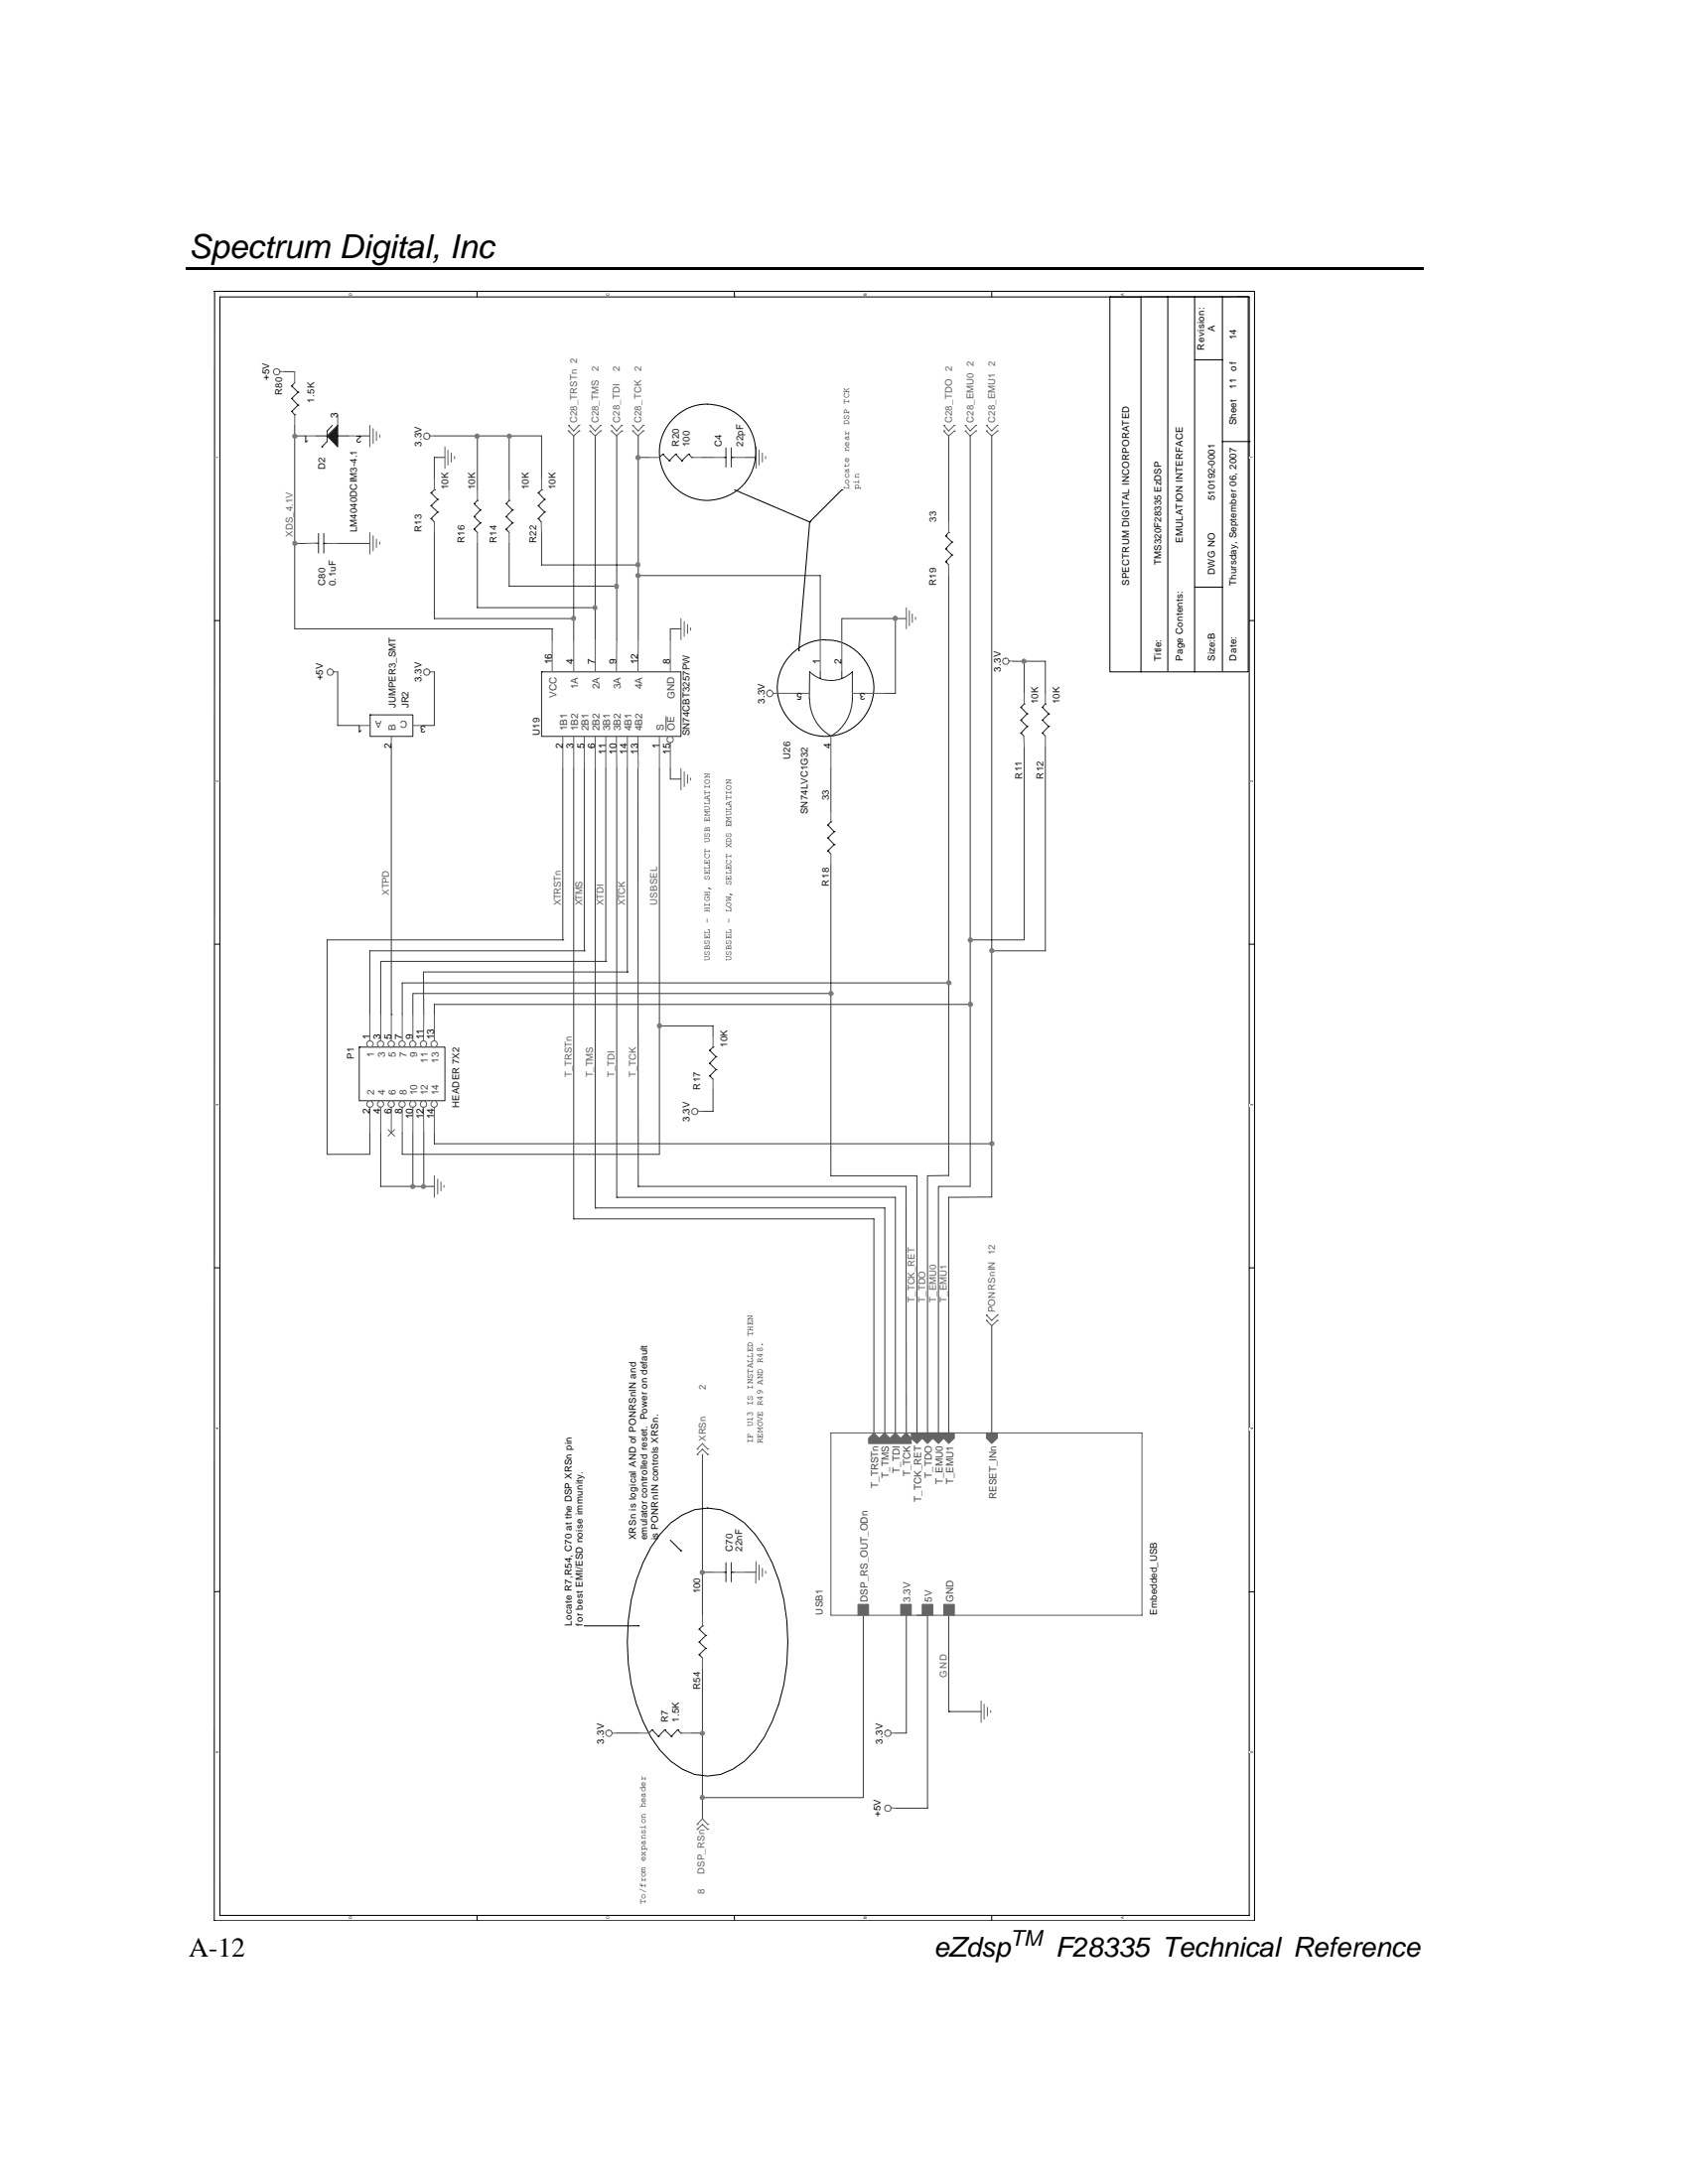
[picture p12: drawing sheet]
<svg xmlns="http://www.w3.org/2000/svg" width="216mm" height="279mm" viewBox="0 0 216 279" stroke-linecap="round" stroke-linejoin="round" font-family="sans-serif">
<path d="M23.8 34.2h.2v.3h-.2z" fill="#000"/>
<path d="M24 34.3h158.1" fill="none" stroke="#000" stroke-width=".34"/>
<path d="M25.2 36.2h135.8v209.5h-135.8z" fill="#fff"/>
<path d="M27.4 37.3h133.1v208.4h-133.1M27.4 37.3v208.4M28.1 38h131.7v207h-131.7z" fill="none" stroke="#000" stroke-width=".13"/>
<g fill="#fff">
<path d="M27.5 224.1h.6v.2h-.6z"/>
<path d="M159.9 224.1h.5v.2h-.5z"/>
</g>
<path d="M28.1 203.6h-.7M159.8 203.6h.7" fill="none" stroke="#000" stroke-width=".13"/>
<g fill="#fff">
<path d="M27.5 182.6h.6v.3h-.6z"/>
<path d="M159.9 182.6h.5v.3h-.5z"/>
</g>
<path d="M27.4 162.2h.7M159.8 162.2h.7" fill="none" stroke="#000" stroke-width=".13"/>
<g fill="#fff">
<path d="M27.5 141.2h.6v.3h-.6z"/>
<path d="M159.9 141.2h.5v.3h-.5z"/>
</g>
<path d="M27.4 120.8h.7M159.8 120.8h.7" fill="none" stroke="#000" stroke-width=".13"/>
<g fill="#fff">
<path d="M27.5 99.8h.6v.3h-.6z"/>
<path d="M159.9 99.8h.5v.3h-.5z"/>
</g>
<path d="M27.4 79.4h.7M159.8 79.4h.7" fill="none" stroke="#000" stroke-width=".13"/>
<g fill="#fff">
<path d="M27.5 58.4h.6v.3h-.6z"/>
<path d="M159.9 58.4h.5v.3h-.5z"/>
<path d="M44.5 245.2h.6v.3h-.6z"/>
<path d="M44.5 37.4h.6v.4h-.6z"/>
<path d="M77.5 245.2h.5v.3h-.5z"/>
<path d="M77.5 37.4h.5v.4h-.5z"/>
</g>
<path d="M61 37.3v.7M61 245v.7" fill="none" stroke="#000" stroke-width=".13"/>
<g fill="#fff">
<path d="M110.4 245.2h.5v.3h-.5z"/>
<path d="M110.4 37.5h.5v.3h-.5z"/>
</g>
<path d="M93.9 37.3l.1 .7M93.9 245l.1 .7" fill="none" stroke="#000" stroke-width=".13"/>
<g fill="#fff">
<path d="M143.3 245.3h.6v.2h-.6z"/>
<path d="M143.3 37.5h.6v.3h-.6z"/>
</g>
<g fill="none" stroke="#000" stroke-width=".13">
<path d="M126.8 37.3v.7M142 38h.1M145.9 38v48M149.4 37.9v47.9M152.8 38v48M156.4 37.9v47.9M159.7 37.9l-17.7 .1v48h17.7v-48M90.5 51.7a6.2 6.2 0 0 0-5.7 8.4 6.2 6.2 0 0 0 9.8 2.3 6.2 6.2 0 0 0-1.4-10.1l-1.2-.4-1.5-.2M152.8 46h3.6M156.4 56.5h3.4M159.8 56.5h.1M94 62.7l9.6 4.1"/>
<path d="M103.6 66.8h.1M103.6 66.8l-1.4 16.4M107.7 62.7h.1M107.7 62.7l-4.1 4.1M152.8 75.1h3.6M102.2 83.2h.1M105.6 81.8a6.2 6.2 0 0 0-5.6 9 6.2 6.2 0 0 0 10.5 .9 6.2 6.2 0 0 0-3.9-9.8h-1M85.7 197l1.4 1.4M85.8 194.8a6.8 6.8 0 0 1 9.4 0 16.3 16.3 0 0 1 4.4 7.4 26.2 26.2 0 0 1-1.8 20 10 10 0 0 1-5.6 4.8 6.8 6.8 0 0 1-6.4-1.7 15.7 15.7 0 0 1-4.4-7.4 27.1 27.1 0 0 1 .8-17.9l1-2 1.2-1.7zM87.1 198.4h.1M74.7 208h6.9M81.6 208h.1"/>
<path d="M126.8 245v.7"/>
</g>
<g fill="none" stroke="#3d3d3d" stroke-width=".13">
<path d="M36.3 47.6h1.4M37.7 54.4v26h32.9v1.4M37.7 55.8h1.4M45.9 55.8h1.4M55.6 55.8h13.7v5.5M56.9 58.5h-1.3v2.8M61.1 55.8v6.9M65.1 55.8v6.9M73.4 55.8v26M76.1 55.8v26M78.9 55.8v26M81.6 55.8v2.7"/>
<path d="M83 58.5h-1.4v13.8M89.8 58.5h1.4M95.3 58.5h1.4M121.3 55.8v11M124.1 55.8v96h-4.1v31.5M126.8 55.8v97.4M37.7 69.5h.1M37.7 69.5h1.4M43.2 69.5h4.1M55.6 68.1v11h17.8M61.1 69.5v8.2h15M65.1 69.5v5.5h13.8"/>
<path d="M69.3 68.1v4.2h12.3M81.6 72.3v9.5M81.6 73.6h23.3v8.2M114.5 79.1h-6.8v2.7M114.5 79.1v9.6h-1.3M114.5 79.1h1.4M121.3 73.6v76.8M43.2 86v6.8h2.7M50.1 95.6v34.2M55.6 86v6.8h-1.4M72 98.3v21.9M73.4 98.3v57.6"/>
<path d="M74.7 98.3v23.3M76.1 98.3v56.2M77.5 98.3v24.7M78.9 98.3v54.9M80.2 98.3v26M81.6 98.3v53.5M84.3 98.3v32.9M85.7 98.3v1.4h1.4M87.1 80.4h-1.4v1.4M106.3 98.3v5.5M129.6 84.6h4.1v4.1M131 95.6v24.6h-6.9"/>
<path d="M131 84.6v4.1M133.7 95.6v26h-6.9M106.3 110.6v16.5h-53.5v2.7M47.3 121.6v8.2M47.3 121.6h27.4M50.1 129.8h.1M54.2 124.3v5.5M54.2 124.3h26M72 120.2h-30.2v27.5h5.5v-2.8M72 120.2h.1M74.7 121.6h.1M77.5 123h.1"/>
<path d="M77.5 123h-28.8v6.8M80.2 124.3h.1M84.3 131.2h.1M91.2 131.2h-6.9v16.5h-32.9v-2.8M91.2 131.2v1.4M91.2 139.4v2.8h-1.4M106.3 127.1v23.3h11v32.9M121.3 125.7h-69.9v4.1M124.1 128.5h-68.5v1.3M48.7 144.9v6.9h4.1v-6.9M54.2 144.9v6.9h-1.4M54.2 151.8h1.4"/>
<path d="M55.6 144.9v1.4h71.2M73.4 155.9h.1M73.4 155.9h38.4v27.4M76.1 154.5h.1M76.1 154.5h37.1v28.8M78.9 153.2h.1M78.9 153.2h35.6v30.1M81.6 151.8h.1M81.6 151.8h34.3M115.9 151.8v31.5M121.3 150.4h-2.7v32.9M121.3 153.1v30.2"/>
<path d="M126.8 153.1l-5.5 .1M126.8 169.6v13.7M89.8 186.1v20.5M117.3 183.3h.1M118.6 183.3h.1M120 183.3h.1M121.3 183.3h.1M89.8 213.5v19.2M89.8 201.1h1.4M95.3 201.1h1.4M110.4 206.6v23.4h-20.6M115.9 206.6v15.1h-1.4"/>
<path d="M117.3 206.6h1.3v24.7h-4.1M121.3 219h.1M121.3 206.6v12.4M121.3 219h4.2M78.9 221.7h2.7M88.5 221.7h1.3"/>
</g>
<g fill="none" stroke="#616161" stroke-width=".13">
<path d="M35.8 47.5l.5 .1M47.3 54.4v2.8M47.7 54.8v1.9M48.1 55.2v1.2M48.6 55.6v.3M54.3 55.5a.45 .45 0 0 1 .7 .2v.2a.42 .42 0 0 1-.4 .3 .42 .42 0 0 1-.4-.2zM55 55.8h.6M56.9 57.2v2.7M57.3 57.6v1.9M57.7 58v1.1M58.1 58.4v.3M72.7 55.1h.1"/>
<path d="M72.7 54.4h.1M72.7 55.1l.7 .7 .7-.7M72.7 54.4l.7 .7 .7-.7M74.1 55.1h.1M74.1 54.4h.1M75.5 55.1h.1M75.5 54.4h.1M75.5 55.1l.6 .7 .7-.7M75.5 54.4l.6 .7 .7-.7M76.8 55.1h.1M76.8 54.4h.1M78.2 55.1h.1"/>
<path d="M78.2 54.4h.1M78.2 55.1l.7 .7M78.2 54.4l.7 .7 .6-.7M79.5 55.1h.1M79.5 54.4h.1M79.5 55.1l-.7 .7M80.9 55.1h.1M80.9 54.4h.1M80.9 55.1l.7 .7M80.9 54.4l.7 .7 .7-.7M82.3 55.1h.1M82.3 54.4h.1"/>
<path d="M82.3 55.1l-.7 .7M96.7 57.2v2.7M97.1 57.6v1.9M97.5 58v1.1M97.9 58.4v.3M120.7 55.1h.1M120.7 54.4h.1M120.7 55.1l.6 .7 .8-.7M120.7 54.4l.6 .7 .8-.7M122.1 55.1h.1M122.1 54.4h.1M123.5 55.1h.1"/>
<path d="M123.5 54.4h.1M123.5 55.1l.6 .7 .7-.7M123.5 54.4l.6 .7 .7-.7M124.8 55.1h.1M124.8 54.4h.1M126.2 55.1h.1M126.2 54.4h.1M126.2 55.1l.6 .7 .8-.7M126.2 54.4l.6 .7 .8-.7M127.6 55.1h.1M127.6 54.4h.1M47.3 68.1v2.8"/>
<path d="M47.7 68.6v1.9M48.1 69v1M48.6 69.4v.2M87.1 79.1v2.7M87.5 79.5v1.9M87.9 79.9v1.1M115.9 77.7v2.7M116.3 78.1v2M116.7 78.5v1.1M117.1 79v.3M42.6 86h.6M45.9 92.8h1.4"/>
<path d="M50.1 94.2v1.4M52.8 92.8h1.4M55 86h.6M72 94.2v4.1M73.4 81.8v4.2M76.1 81.8v4.2M77.5 94.2v4.1M78.9 81.8l-.1 4.2M80.2 94.2v4.1M81.6 94.2v4.1M81.6 81.8v4.2M84.3 94.2v4.1"/>
<path d="M87.1 98.3v2.8M87.5 98.7v1.9M87.9 99.1v1.1M88.3 80.3v.3M88.3 99.5v.3M98.9 88.7h.5M129 84.6h.6M55.6 150.4v2.8M56 150.8v2M56.4 151.2v1.1M56.8 151.7v.2M88.6 141.9a.4 .4 0 0 1 .7 .2 .4 .4 0 0 1-.6 .5l-.2-.2z"/>
<path d="M89.3 142.2h.5M126.2 168.9h.1M126.2 168.2h.1M126.2 168.9l.6 .7 .8-.7M126.2 168.2l.6 .7 .8-.7M127.6 168.9h.1M127.6 168.2h.1M89.2 185.4h.1M89.2 186.1h.1M89.2 185.4l.6-.7 .7 .7M89.2 186.1l.6-.7 .7 .7M90.5 185.4h.1"/>
<path d="M90.5 186.1h.1M96.7 199.8v2.7M97.1 200.2v1.9M97.5 200.6v1.1M97.9 201v.3M125.5 217.6v2.8M125.9 218v1.9M126.3 218.4v1.1M126.7 218.8v.3M78.3 221.7h.6M89.2 233.4h.1M89.2 234h.1"/>
<path d="M89.2 233.4l.6-.7 .7 .7M89.2 234l.6-.6 .7 .6M90.5 233.4h.1M90.5 234h.1M113.3 231a.42 .42 0 0 1 .6 .2v.3a.45 .45 0 0 1-.7 0zM114 231.3h.5M114 221.7h.5"/>
<circle cx="35.4" cy="47.6" r=".4"/>
<circle cx="42.2" cy="86" r=".41"/>
<circle cx="54.6" cy="86" r=".41"/>
<circle cx="98.5" cy="88.7" r=".42"/>
<circle cx="128.6" cy="84.6" r=".4"/>
<circle cx="77.9" cy="221.7" r=".41"/>
<circle cx="113.5" cy="221.7" r=".42"/>
</g>
<path d="M47.3 91.5h.1M47.3 91.5h5.5v2.7h-5.5zM69.3 86h17.8v8.2h-17.8zM69.3 86h.1" fill="none" stroke="#262626" stroke-width=".13"/>
<circle cx="85.7" cy="94.6" r=".4" fill="#fff"/>
<g fill="none" stroke="#616161" stroke-width=".13">
<path d="M70.6 81.8v4.2M73.4 94.2v4.1M74.7 94.2v4.1M76.1 94.2v4.1M78.8 94.2l.1 4.1M85.7 81.8v4.2M85.7 95v3.3M131 94.2v1.4M131 88.7v1.4M89.8 206.6v1.4M89.8 212.1v1.4"/>
<circle cx="85.7" cy="94.6" r=".4"/>
</g>
<path d="M85.2 91.7v1.8" fill="none" stroke="#454545" stroke-width=".13"/>
<g fill="none" stroke="#262626" stroke-width=".13">
<path d="M130.6 93.8h.1M130.6 92.1h.1M130.6 90.5h.1M130.6 93.8l.4 .4M130.6 92.1l.8 .8M130.6 90.5l.8 .8M131 90.1h.1M131 90.1l-.4 .4M131.4 92.9h.1M131.4 91.3h.1M131.4 92.9l-.8 .9M131.4 91.3l-.8 .8"/>
<path d="M89.4 211.7h.1M89.4 210.1h.1M89.4 208.4h.1M89.4 211.7l.4 .4M89.4 210.1l.9 .8M89.4 208.4l.9 .8M89.8 208h.1M89.8 208l-.4 .4M90.3 210.9h.1M90.3 209.2h.1M90.3 210.9l-.9 .8M90.3 209.2l-.9 .9"/>
</g>
<path d="M120.7 205.2h1.4v1.4h-1.4z" fill-rule="evenodd" fill="#666"/>
<path d="M121.3 206.6h-.6v-1.4h1.4v1.4h-.8" fill="none" stroke="#666" stroke-width=".13"/>
<path d="M115.2 205.2h1.4v1.4h-1.4z" fill-rule="evenodd" fill="#666"/>
<path d="M115.9 206.6h-.7v-1.4h1.4v1.4h-.7" fill="none" stroke="#666" stroke-width=".13"/>
<path d="M116.6 183.3h1.4v.7l-.7 .7-.7-.7z" fill-rule="evenodd" fill="#666"/>
<path d="M116.6 183.3h1.4v.7l-.7 .7-.7-.7z" fill="none" stroke="#666" stroke-width=".13"/>
<path d="M115.2 184l.7-.7 .7 .7v.7h-1.4z" fill-rule="evenodd" fill="#666"/>
<path d="M115.9 183.3l-.7 .7v.7h1.4v-.7l-.7-.7" fill="none" stroke="#666" stroke-width=".13"/>
<path d="M112.5 184l.7-.7 .6 .7v.7h-1.3z" fill-rule="evenodd" fill="#666"/>
<path d="M113.1 183.3l-.6 .7v.7h1.3v-.7l-.6-.7" fill="none" stroke="#666" stroke-width=".13"/>
<path d="M113.8 184l.7-.7 .7 .7v.7h-1.4z" fill-rule="evenodd" fill="#666"/>
<path d="M113.8 184l.7-.7 .7 .7v.7h-1.4z" fill="none" stroke="#666" stroke-width=".13"/>
<path d="M118 183.3h1.3v.7l-.7 .7-.6-.7z" fill-rule="evenodd" fill="#666"/>
<path d="M118.6 183.3h-.6v.7l.6 .7 .7-.7v-.7h-.7" fill="none" stroke="#666" stroke-width=".13"/>
<path d="M119.3 183.3h1.4v.7l-.7 .7-.7-.7z" fill-rule="evenodd" fill="#666"/>
<path d="M119.3 183.3h1.4v.7l-.7 .7-.7-.7z" fill="none" stroke="#666" stroke-width=".13"/>
<path d="M120.7 183.3h1.4v.7l-.8 .7-.6-.7z" fill-rule="evenodd" fill="#666"/>
<path d="M120.7 183.3h1.4v.7l-.8 .7-.6-.7z" fill="none" stroke="#666" stroke-width=".13"/>
<path d="M111.1 184l.7-.7 .7 .7v.7h-1.4z" fill-rule="evenodd" fill="#666"/>
<path d="M111.1 184l.7-.7 .7 .7v.7h-1.4z" fill="none" stroke="#666" stroke-width=".13"/>
<path d="M109.7 205.2h1.4v1.4h-1.4z" fill-rule="evenodd" fill="#666"/>
<path d="M110.4 206.6h-.7v-1.4h1.4v1.4h-.7" fill="none" stroke="#666" stroke-width=".13"/>
<path d="M126.2 183.3h1.4v.7l-.8 .7-.6-.7z" fill-rule="evenodd" fill="#666"/>
<path d="M126.2 183.3h1.4v.7l-.8 .7-.6-.7z" fill="none" stroke="#666" stroke-width=".13"/>
<path d="M118 205.2h1.3v1.4h-1.3z" fill-rule="evenodd" fill="#666"/>
<path d="M118.6 206.6h-.6v-1.4h1.3v1.4h-.7" fill="none" stroke="#666" stroke-width=".13"/>
<path d="M106.3 206.6v-23.3h39.8v23.3h-39.8" fill="none" stroke="#5f5f5f" stroke-width=".13"/>
<g fill="none" stroke="#262626" stroke-width=".13">
<path d="M37.3 49.4h.1M37.3 51h.1M37.3 52.6h.1M37.3 49.4l.8 .8M37.3 51l.8 .8M37.3 52.6l.4 .5M37.7 53.1h.1M37.7 49l-.4 .4M38.1 50.2h.1M38.1 51.8h.1M38.1 50.2l-.8 .8M38.1 51.8l-.8 .8"/>
<path d="M84.8 58.1h.1M84.8 58.1l-.5 .4M84.8 58.1l.8 .8M85.6 58.9h.1M86.4 58.1h.1M86.4 58.1l-.8 .8M86.4 58.1l.8 .8M87.2 58.9h.1M88.1 58.1h.1M88.1 58.1l-.9 .8M88.1 58.1l.4 .4M88.5 58.5h.1"/>
<path d="M64.7 67.7h.1M64.7 66.1h.1M64.7 64.4h.1M64.7 67.7l.4 .4M64.7 66.1l.8 .8M64.7 64.4l.8 .8M65.1 64h.1M65.1 64l-.4 .4M65.5 66.9h.1M65.5 65.2h.1M65.5 66.9l-.8 .8M65.5 65.2l-.8 .9"/>
<path d="M121 71.9h.1M121 70.2h.1M121 68.6h.1M121 71.9l.3 .3M121 70.2l.8 .8M121 68.6l.8 .8M121.3 68.1h.1M121.3 68.1l-.3 .5M121.8 71h.1M121.8 69.4h.1M121.8 71l-.8 .9M121.8 69.4l-.8 .8"/>
<path d="M105.9 108.9h.1M105.9 107.2h.1M105.9 105.6h.1M105.9 108.9l.4 .3M105.9 107.2l.8 .8M105.9 105.6l.8 .8M106.3 105.1h.1M106.3 105.1l-.4 .5M106.7 108h.1M106.7 106.4h.1M106.7 108l-.8 .9M106.7 106.4l-.8 .8"/>
<path d="M92.9 199.9v2.5M93.5 199.9v2.5M92.6 201.1h.3M93.5 201.1h.1M93.5 201.1h.5M83.4 221.3h.1M83.4 221.3l-.4 .4M83.4 221.3l.8 .8M84.2 222.1h.1M85 221.3h.1M85 221.3l-.8 .8M85 221.3l.9 .8"/>
<path d="M85.9 222.1h.1M86.7 221.3h.1M86.7 221.3l-.8 .8M86.7 221.3l.4 .4M87.1 221.7h.1"/>
</g>
<g fill="none" stroke="#616161" stroke-width=".13">
<path d="M37.7 47.6v1.4M37.7 53.1v1.3M83 58.5h1.3M88.5 58.5h1.3M65.1 62.7v1.3M65.1 68.1v1.4M121.3 66.8v1.3M121.3 72.2v1.4M106.3 103.8v1.3M106.3 109.2v1.4M91.2 201.1h1.4M94 201.1h1.3"/>
<path d="M81.6 221.7h1.4M87.1 221.7h1.4"/>
</g>
<path d="M43.2 54.4v2.8l-1.4-1.4z" fill="#262626"/>
<g fill="none" stroke="#262626" stroke-width=".13">
<path d="M40.4 55.8h1.4M41.2 57.2h.1M42.5 54.4l-.7 .7v1.4l-.6 .7M43.2 54.4v2.8l-1.4-1.4zM43.2 55.8h1.3M92.6 58.5h.3M92.9 57.3v2.4M93.5 58.5h.1M93.5 58.5h.5M93.5 57.3v2.4M60.6 67.7h.1M60.6 66.1h.1"/>
<path d="M60.6 64.4h.1M60.6 67.7l.5 .4M60.6 66.1l.8 .8M60.6 64.4l.8 .8M61.1 64h.1M61.1 64l-.5 .4M61.4 66.9h.1M61.4 65.2h.1M61.4 66.9l-.8 .8M61.4 65.2l-.8 .9M133.3 93.8h.1M133.3 92.1h.1"/>
<path d="M133.3 90.5h.1M133.3 93.8l.4 .4M133.3 92.1l.8 .8M133.3 90.5l.8 .8M133.7 90.1h.1M133.7 90.1l-.4 .4M134.1 92.9h.1M134.1 91.3h.1M134.1 92.9l-.8 .9M134.1 91.3l-.8 .8M45.9 134h11v6.8h-11zM45.9 134h.1"/>
<path d="M90.8 137.6h.1M90.8 136h.1M90.8 134.4h.1M90.8 137.6l.4 .5M90.8 136l.8 .8M90.8 134.4l.8 .8M91.2 134h.1M91.2 134l-.4 .4M91.6 136.8h.1M91.6 135.2h.1M91.6 136.8l-.8 .8M91.6 135.2l-.8 .8"/>
</g>
<path d="M39.1 55.8h1.3M43.2 53.1v1.3M44.5 55.8h1.4M91.2 58.5h1.4M94 58.5h1.3M61.1 62.7v1.3M61.1 68.1v1.4M133.7 88.7v1.4M133.7 94.2v1.4M91.2 132.6v1.4M91.2 138.1v1.3" fill="none" stroke="#616161" stroke-width=".13"/>
<path d="M47 133.3l.2-.1h.3l.2 .2v.3l-.3 .3h-.2l-.3-.3z" fill-rule="evenodd" fill="#fff"/>
<path d="M47 133.3l.2-.1h.3l.2 .2v.3l-.3 .3h-.2l-.3-.3zM47.3 129.8v3.4" fill="none" stroke="#616161" stroke-width=".13"/>
<circle cx="47.3" cy="141.2" r=".42" fill="#fff"/>
<g fill="none" stroke="#616161" stroke-width=".13">
<path d="M47.3 141.6v3.3"/>
<circle cx="47.3" cy="141.2" r=".42"/>
</g>
<circle cx="48.7" cy="133.6" r=".41" fill="#fff"/>
<g fill="none" stroke="#616161" stroke-width=".13">
<path d="M48.7 129.8v3.4"/>
<circle cx="48.7" cy="133.6" r=".41"/>
</g>
<circle cx="48.7" cy="141.2" r=".42" fill="#fff"/>
<g fill="none" stroke="#616161" stroke-width=".13">
<path d="M48.7 141.6v3.3"/>
<circle cx="48.7" cy="141.2" r=".42"/>
</g>
<circle cx="50.1" cy="133.6" r=".42" fill="#fff"/>
<g fill="none" stroke="#616161" stroke-width=".13">
<path d="M50.1 129.8v3.4"/>
<circle cx="50.1" cy="133.6" r=".42"/>
</g>
<circle cx="50" cy="141.2" r=".42" fill="#fff"/>
<g fill="none" stroke="#616161" stroke-width=".13">
<path d="M50.1 141.6v3.3"/>
<circle cx="50" cy="141.2" r=".42"/>
</g>
<path d="M49.6 144.5l.9 .8M50.5 144.5l-.9 .8" fill="none" stroke="#606060" stroke-width=".13"/>
<circle cx="51.4" cy="133.6" r=".4" fill="#fff"/>
<g fill="none" stroke="#616161" stroke-width=".13">
<path d="M51.4 129.8v3.4"/>
<circle cx="51.4" cy="133.6" r=".4"/>
</g>
<circle cx="51.4" cy="141.2" r=".42" fill="#fff"/>
<g fill="none" stroke="#616161" stroke-width=".13">
<path d="M51.4 141.6v3.3"/>
<circle cx="51.4" cy="141.2" r=".42"/>
</g>
<path d="M52.6 133.2h.2l.4 .2v.3l-.3 .3h-.3l-.2-.4v-.2z" fill-rule="evenodd" fill="#fff"/>
<path d="M52.6 133.2h.2l.4 .2v.3l-.3 .3h-.3l-.2-.4v-.2zM52.8 129.8v3.4" fill="none" stroke="#616161" stroke-width=".13"/>
<circle cx="52.8" cy="141.2" r=".41" fill="#fff"/>
<g fill="none" stroke="#616161" stroke-width=".13">
<path d="M52.8 141.6v3.3"/>
<circle cx="52.8" cy="141.2" r=".41"/>
</g>
<circle cx="54.2" cy="133.6" r=".41" fill="#fff"/>
<g fill="none" stroke="#616161" stroke-width=".13">
<path d="M54.2 129.8v3.4"/>
<circle cx="54.2" cy="133.6" r=".41"/>
</g>
<circle cx="54.2" cy="141.2" r=".42" fill="#fff"/>
<g fill="none" stroke="#616161" stroke-width=".13">
<path d="M54.2 141.6v3.3"/>
<circle cx="54.2" cy="141.2" r=".42"/>
</g>
<circle cx="55.5" cy="133.6" r=".4" fill="#fff"/>
<path d="M55.6 129.8v3.4a.41 .41 0 0 1 .3 .6 .41 .41 0 0 1-.7 0 .41 .41 0 0 1 .3-.6" fill="none" stroke="#616161" stroke-width=".13"/>
<circle cx="55.5" cy="141.2" r=".41" fill="#fff"/>
<g fill="none" stroke="#616161" stroke-width=".13">
<path d="M40.4 69.5h-1.3M41.8 69.5h1.4M55.6 61.3v1.4M55.6 66.8v1.3M69.2 66.8l.1 1.3M69.3 61.3v1.4M99.4 88.7h4.1M104.9 81.8v4.2M106.3 94.2v4.1M107.7 81.8v4.2M109 88.7h4.2M55.5 140.8a.43 .43 0 0 0-.4 .4 .43 .43 0 0 0 .3 .4l.2 .1a.42 .42 0 0 0 .3-.4 .42 .42 0 0 0-.1-.4l-.2-.1"/>
<path d="M55.6 141.6v3.3"/>
</g>
<g fill="none" stroke="#262626" stroke-width=".13">
<path d="M40.4 69.5h.3M40.7 68.3v2.5M41.4 69.5h.1M41.4 68.3v2.5M41.4 69.5h.4M55.1 66.4h.1M55.1 64.7h.1M55.1 63h.1M55.1 66.4l.5 .4M55.1 64.7l.9 .8M55.1 63l.9 .9M55.6 62.7h.1"/>
<path d="M55.6 62.7l-.5 .3M56 65.5h.1M56 63.9h.1M56 65.5l-.9 .9M56 63.9l-.9 .8M68.8 66.4h.1M68.8 64.7h.1M68.8 63h.1M68.8 66.4l.4 .4M68.8 64.7l.9 .8M68.8 63l.9 .9M69.3 62.7h.1"/>
<path d="M69.3 62.7l-.5 .3M69.7 65.5h.1M69.7 63.9h.1M69.7 65.5l-.9 .9M69.7 63.9l-.9 .8M103.5 89.4l.1-3.4a3.9 3.9 0 0 0 5.4 0v3.4a5.5 5.5 0 0 1-2.7 4.8M103.6 89.4a5.3 5.3 0 0 0 2.7 4.8M104.9 86v.8M107.7 86v.8"/>
</g>
<path d="M81.4 58.3a.27 .27 0 0 1 .4 .1v.3l-.1 .1a.3 .3 0 0 1-.3-.1 .3 .3 0 0 1 0-.4z" fill-rule="evenodd" fill="#7e7e7e"/>
<path d="M81.4 58.3a.27 .27 0 0 1 .4 .1v.3l-.1 .1a.3 .3 0 0 1-.3-.1 .3 .3 0 0 1 0-.4z" fill="none" stroke="#7e7e7e" stroke-width=".13"/>
<circle cx="114.5" cy="79.1" r=".27" fill="#7e7e7e"/>
<path d="M114.5 78.8a.27 .27 0 0 0-.3 .4 .27 .27 0 0 0 .4 .1 .27 .27 0 0 0 .1-.4l-.2-.1" fill="none" stroke="#7e7e7e" stroke-width=".13"/>
<circle cx="89.8" cy="221.7" r=".26" fill="#7e7e7e"/>
<path d="M89.8 221.5a.28 .28 0 0 0-.2 .3 .28 .28 0 0 0 .4 .1 .28 .28 0 0 0 0-.4h-.2" fill="none" stroke="#7e7e7e" stroke-width=".13"/>
<path d="M89.7 200.9a.27 .27 0 0 1 .4 .1 .27 .27 0 0 1-.2 .4h-.2a.24 .24 0 0 1-.2-.3 .24 .24 0 0 1 .2-.2z" fill-rule="evenodd" fill="#7e7e7e"/>
<path d="M89.8 200.9l-.2 .1a.23 .23 0 0 0 .1 .4h.3a.25 .25 0 0 0 .1-.3 .25 .25 0 0 0-.3-.2" fill="none" stroke="#7e7e7e" stroke-width=".13"/>
<circle cx="89.8" cy="229.9" r=".26" fill="#7e7e7e"/>
<path d="M89.8 229.7a.25 .25 0 0 0-.2 .3 .25 .25 0 0 0 .4 .1 .25 .25 0 0 0 0-.3l-.2-.1" fill="none" stroke="#7e7e7e" stroke-width=".13"/>
<circle cx="37.7" cy="69.5" r=".26" fill="#7e7e7e"/>
<circle cx="37.7" cy="69.5" r=".26" fill="none" stroke="#7e7e7e" stroke-width=".13"/>
<circle cx="65.1" cy="55.8" r=".28" fill="#7e7e7e"/>
<path d="M65.1 55.5a.27 .27 0 0 0-.2 .3 .27 .27 0 0 0 .3 .2 .27 .27 0 0 0 .2-.3l-.3-.1" fill="none" stroke="#7e7e7e" stroke-width=".13"/>
<path d="M60.8 55.6l.2-.1 .1 .1 .2 .1v.2l-.2 .2-.3-.1v-.1z" fill-rule="evenodd" fill="#7e7e7e"/>
<path d="M61 55.5l-.2 .2v.2l.1 .2 .4-.2v-.2l-.3-.1" fill="none" stroke="#7e7e7e" stroke-width=".13"/>
<path d="M73.2 78.9a.26 .26 0 0 1 .3 .1 .26 .26 0 0 1 0 .3 .26 .26 0 0 1-.4 0z" fill-rule="evenodd" fill="#7e7e7e"/>
<path d="M73.2 78.9a.26 .26 0 0 1 .3 .1 .26 .26 0 0 1 0 .3 .26 .26 0 0 1-.4 0z" fill="none" stroke="#7e7e7e" stroke-width=".13"/>
<path d="M75.9 77.6l.1-.1 .3 .1v.3l-.1 .1h-.2l-.1-.1z" fill-rule="evenodd" fill="#7e7e7e"/>
<path d="M75.9 77.6l.1-.1 .3 .1v.3l-.1 .1h-.2l-.1-.1z" fill="none" stroke="#7e7e7e" stroke-width=".13"/>
<circle cx="78.9" cy="75" r=".27" fill="#7e7e7e"/>
<circle cx="78.9" cy="75" r=".27" fill="none" stroke="#7e7e7e" stroke-width=".13"/>
<circle cx="81.6" cy="72.3" r=".27" fill="#7e7e7e"/>
<circle cx="81.6" cy="72.3" r=".27" fill="none" stroke="#7e7e7e" stroke-width=".13"/>
<path d="M84.1 131a.27 .27 0 0 1 .5 .1v.3a.29 .29 0 0 1-.4 .1 .29 .29 0 0 1-.1-.5z" fill-rule="evenodd" fill="#7e7e7e"/>
<path d="M84.1 131a.27 .27 0 0 1 .5 .1v.3a.29 .29 0 0 1-.4 .1 .29 .29 0 0 1-.1-.5z" fill="none" stroke="#7e7e7e" stroke-width=".13"/>
<path d="M106.1 126.9a.29 .29 0 0 1 .3 0 .29 .29 0 0 1 .1 .3l-.1 .2h-.3l-.1-.3z" fill-rule="evenodd" fill="#7e7e7e"/>
<path d="M106.1 126.9a.29 .29 0 0 1 .3 0 .29 .29 0 0 1 .1 .3l-.1 .2h-.3l-.1-.3z" fill="none" stroke="#7e7e7e" stroke-width=".13"/>
<circle cx="121.3" cy="125.7" r=".26" fill="#7e7e7e"/>
<circle cx="121.3" cy="125.7" r=".26" fill="none" stroke="#7e7e7e" stroke-width=".13"/>
<circle cx="124.1" cy="128.4" r=".25" fill="#7e7e7e"/>
<circle cx="124.1" cy="128.4" r=".25" fill="none" stroke="#7e7e7e" stroke-width=".13"/>
<circle cx="126.9" cy="121.6" r=".28" fill="#7e7e7e"/>
<circle cx="126.9" cy="121.6" r=".28" fill="none" stroke="#7e7e7e" stroke-width=".13"/>
<circle cx="126.9" cy="146.3" r=".27" fill="#7e7e7e"/>
<path d="M126.8 146l-.1 .1a.27 .27 0 0 0 .1 .5 .27 .27 0 0 0 .3-.3v-.2h-.3" fill="none" stroke="#7e7e7e" stroke-width=".13"/>
<path d="M54.1 151.5h.1l.2 .2v.2l-.1 .1h-.3l-.1-.1v-.2z" fill-rule="evenodd" fill="#7e7e7e"/>
<path d="M54.1 151.5h.1l.2 .2v.2l-.1 .1h-.3l-.1-.1v-.2z" fill="none" stroke="#7e7e7e" stroke-width=".13"/>
<path d="M52.6 151.6a.27 .27 0 0 1 .3-.1 .27 .27 0 0 1 .2 .2l-.1 .3h-.4a.22 .22 0 0 1 0-.4z" fill-rule="evenodd" fill="#7e7e7e"/>
<path d="M52.6 151.6a.27 .27 0 0 1 .3-.1 .27 .27 0 0 1 .2 .2l-.1 .3h-.4a.22 .22 0 0 1 0-.4z" fill="none" stroke="#7e7e7e" stroke-width=".13"/>
<path d="M124 120a.26 .26 0 0 1 .3 .1 .26 .26 0 0 1 0 .4h-.1a.28 .28 0 0 1-.3-.1 .28 .28 0 0 1 .1-.4z" fill-rule="evenodd" fill="#7e7e7e"/>
<path d="M124.1 119.9a.28 .28 0 0 0-.3 .3 .28 .28 0 0 0 .3 .3 .28 .28 0 0 0 .3-.3l-.1-.2h-.2" fill="none" stroke="#7e7e7e" stroke-width=".13"/>
<path d="M130.7 84.4l.4-.1 .1 .2v.2l-.1 .1-.3 .1-.1-.3z" fill-rule="evenodd" fill="#7e7e7e"/>
<path d="M130.7 84.4l.4-.1 .1 .2v.2l-.1 .1-.3 .1-.1-.3z" fill="none" stroke="#7e7e7e" stroke-width=".13"/>
<circle cx="81.6" cy="73.6" r=".29" fill="#7e7e7e"/>
<path d="M81.6 73.3l-.2 .2a.28 .28 0 0 0 0 .3 .28 .28 0 0 0 .3 .1 .26 .26 0 0 0 .1-.3 .26 .26 0 0 0-.2-.2" fill="none" stroke="#7e7e7e" stroke-width=".13"/>
<path d="M37.5 55.6l.2-.1 .3 .2a.29 .29 0 0 1-.1 .3 .29 .29 0 0 1-.3 0l-.2-.1z" fill-rule="evenodd" fill="#7e7e7e"/>
<path d="M37.7 55.5a.28 .28 0 0 0-.3 .3 .28 .28 0 0 0 .4 .3 .28 .28 0 0 0 .2-.4l-.3-.1" fill="none" stroke="#7e7e7e" stroke-width=".13"/>
<text font-size="4.2" x="24.1" y="33">Spectrum Digital, Inc</text>
<g font-size="3.5">
<text x="24.1" y="250.4">A-12</text>
<text x="119.4" y="250.4">eZdsp</text>
<text x="135" y="250.4">F28335 Technical Reference</text>
</g>
<text font-size="2.8" x="129.2" y="249">TM</text>
<g font-size="1.3">
<text x="43.2" y="53.4" transform="rotate(-90 43.2 53.4)">3</text>
<text x="39.5" y="55.8" transform="rotate(-180 39.5 55.8)">1</text>
<text x="46.2" y="55.8" transform="rotate(-180 46.2 55.8)">2</text>
<text x="70.6" y="85" transform="rotate(-90 70.6 85)">16</text>
<text x="73.3" y="85" transform="rotate(-90 73.3 85)">4</text>
<text x="76.1" y="85" transform="rotate(-90 76.1 85)">7</text>
<text x="78.8" y="85" transform="rotate(-90 78.8 85)">9</text>
<text x="81.6" y="85" transform="rotate(-90 81.6 85)">12</text>
<text x="85.7" y="85" transform="rotate(-90 85.7 85)">8</text>
<text x="102.6" y="88.7" transform="rotate(-180 102.6 88.7)">5</text>
<text x="104.9" y="85" transform="rotate(-90 104.9 85)">1</text>
<text x="107.6" y="85" transform="rotate(-90 107.6 85)">2</text>
<text x="110.7" y="88.7" transform="rotate(-180 110.7 88.7)">3</text>
<text x="46.4" y="92.8" transform="rotate(-180 46.4 92.8)">1</text>
<text x="50.1" y="95.8" transform="rotate(-90 50.1 95.8)">2</text>
<text x="54.5" y="92.8" transform="rotate(-180 54.5 92.8)">3</text>
<text x="72" y="95.8" transform="rotate(-90 72 95.8)">2</text>
<text x="73.3" y="95.8" transform="rotate(-90 73.3 95.8)">3</text>
<text x="74.7" y="95.8" transform="rotate(-90 74.7 95.8)">5</text>
<text x="76.1" y="95.8" transform="rotate(-90 76.1 95.8)">6</text>
<text x="84.3" y="95.8" transform="rotate(-90 84.3 95.8)">1</text>
<text x="106.3" y="95.8" transform="rotate(-90 106.3 95.8)">4</text>
<text x="77.5" y="96.5" transform="rotate(-90 77.5 96.5)">11</text>
<text x="78.8" y="96.5" transform="rotate(-90 78.8 96.5)">10</text>
<text x="80.2" y="96.5" transform="rotate(-90 80.2 96.5)">14</text>
<text x="81.6" y="96.5" transform="rotate(-90 81.6 96.5)">13</text>
<text x="85.7" y="96.5" transform="rotate(-90 85.7 96.5)">15</text>
<text x="47.3" y="133" transform="rotate(-90 47.3 133)">1</text>
<text x="48.7" y="133" transform="rotate(-90 48.7 133)">3</text>
<text x="50.1" y="133" transform="rotate(-90 50.1 133)">5</text>
<text x="51.4" y="133" transform="rotate(-90 51.4 133)">7</text>
<text x="52.8" y="133" transform="rotate(-90 52.8 133)">9</text>
<text x="54.2" y="133" transform="rotate(-90 54.2 133)">11</text>
<text x="55.5" y="133" transform="rotate(-90 55.5 133)">13</text>
<text x="47.3" y="142.5" transform="rotate(-90 47.3 142.5)">2</text>
<text x="48.7" y="142.5" transform="rotate(-90 48.7 142.5)">4</text>
<text x="50.1" y="142.5" transform="rotate(-90 50.1 142.5)">6</text>
<text x="51.4" y="142.5" transform="rotate(-90 51.4 142.5)">8</text>
<text x="52.8" y="143.1" transform="rotate(-90 52.8 143.1)">10</text>
<text x="54.2" y="143.1" transform="rotate(-90 54.2 143.1)">12</text>
<text x="55.5" y="143.1" transform="rotate(-90 55.5 143.1)">14</text>
</g>
<g font-size="1.3" fill="#454545">
<text x="71.2" y="89.3" transform="rotate(-90 71.2 89.3)">VCC</text>
<text x="73.9" y="88.2" transform="rotate(-90 73.9 88.2)">1A</text>
<text x="76.7" y="88.2" transform="rotate(-90 76.7 88.2)">2A</text>
<text x="79.4" y="88.2" transform="rotate(-90 79.4 88.2)">3A</text>
<text x="82.1" y="88.2" transform="rotate(-90 82.1 88.2)">4A</text>
<text x="86.3" y="89.4" transform="rotate(-90 86.3 89.4)">GND</text>
<text x="48.8" y="92.3" transform="rotate(-180 48.8 92.3)">A</text>
<text x="50.6" y="93.5" transform="rotate(-90 50.6 93.5)">B</text>
<text x="52.1" y="92.3" transform="rotate(-180 52.1 92.3)">C</text>
<text x="72.5" y="93.5" transform="rotate(-90 72.5 93.5)">1B1</text>
<text x="73.9" y="93.5" transform="rotate(-90 73.9 93.5)">1B2</text>
<text x="75.3" y="93.5" transform="rotate(-90 75.3 93.5)">2B1</text>
<text x="76.7" y="93.5" transform="rotate(-90 76.7 93.5)">2B2</text>
<text x="78" y="93.5" transform="rotate(-90 78 93.5)">3B1</text>
<text x="79.4" y="93.5" transform="rotate(-90 79.4 93.5)">3B2</text>
<text x="80.8" y="93.5" transform="rotate(-90 80.8 93.5)">4B1</text>
<text x="82.1" y="93.5" transform="rotate(-90 82.1 93.5)">4B2</text>
<text x="84.9" y="93.5" transform="rotate(-90 84.9 93.5)">S</text>
<text x="86.3" y="93.5" transform="rotate(-90 86.3 93.5)">OE</text>
<text x="47.9" y="135.3" transform="rotate(-90 47.9 135.3)">1</text>
<text x="49.2" y="135.3" transform="rotate(-90 49.2 135.3)">3</text>
<text x="50.6" y="135.3" transform="rotate(-90 50.6 135.3)">5</text>
<text x="52" y="135.3" transform="rotate(-90 52 135.3)">7</text>
<text x="53.4" y="135.3" transform="rotate(-90 53.4 135.3)">9</text>
<text x="54.7" y="136" transform="rotate(-90 54.7 136)">11</text>
<text x="56.1" y="136" transform="rotate(-90 56.1 136)">13</text>
<text x="47.9" y="140.1" transform="rotate(-90 47.9 140.1)">2</text>
<text x="49.2" y="140.1" transform="rotate(-90 49.2 140.1)">4</text>
<text x="50.6" y="140.1" transform="rotate(-90 50.6 140.1)">6</text>
<text x="52" y="140.1" transform="rotate(-90 52 140.1)">8</text>
<text x="53.4" y="140.1" transform="rotate(-90 53.4 140.1)">10</text>
<text x="54.7" y="140.1" transform="rotate(-90 54.7 140.1)">12</text>
<text x="56.1" y="140.1" transform="rotate(-90 56.1 140.1)">14</text>
<text x="112.3" y="190.4" transform="rotate(-90 112.3 190.4)">T_TRSTn</text>
<text x="113.7" y="189.1" transform="rotate(-90 113.7 189.1)">T_TMS</text>
<text x="115.1" y="188.4" transform="rotate(-90 115.1 188.4)">T_TDI</text>
<text x="116.4" y="188.9" transform="rotate(-90 116.4 188.9)">T_TCK</text>
<text x="119.2" y="189.1" transform="rotate(-90 119.2 189.1)">T_TDO</text>
<text x="120.6" y="189.9" transform="rotate(-90 120.6 189.9)">T_EMU0</text>
<text x="121.9" y="189.9" transform="rotate(-90 121.9 189.9)">T_EMU1</text>
<text x="127.4" y="191.8" transform="rotate(-90 127.4 191.8)">RESET_INn</text>
<text x="117.8" y="192.2" transform="rotate(-90 117.8 192.2)">T_TCK_RET</text>
<text x="111" y="205" transform="rotate(-90 111 205)">DSP_RS_OUT_ODn</text>
<text x="116.4" y="205" transform="rotate(-90 116.4 205)">3.3V</text>
<text x="119.2" y="205" transform="rotate(-90 119.2 205)">5V</text>
<text x="121.9" y="205" transform="rotate(-90 121.9 205)">GND</text>
</g>
<g font-size="1.2" fill="#616161">
<text x="76.6" y="47.6" transform="rotate(-90 76.6 47.6)">2</text>
<text x="79.3" y="47.6" transform="rotate(-90 79.3 47.6)">2</text>
<text x="82" y="47.5" transform="rotate(-90 82 47.5)">2</text>
<text x="121.8" y="47.5" transform="rotate(-90 121.8 47.5)">2</text>
<text x="73.8" y="54.2" transform="rotate(-90 73.8 54.2)">C28_TRSTn 2</text>
<text x="76.6" y="54.2" transform="rotate(-90 76.6 54.2)">C28_TMS</text>
<text x="79.3" y="54.2" transform="rotate(-90 79.3 54.2)">C28_TDI</text>
<text x="82" y="54.2" transform="rotate(-90 82 54.2)">C28_TCK</text>
<text x="121.8" y="54.2" transform="rotate(-90 121.8 54.2)">C28_TDO</text>
<text x="124.5" y="54.2" transform="rotate(-90 124.5 54.2)">C28_EMU0 2</text>
<text x="127.3" y="54.2" transform="rotate(-90 127.3 54.2)">C28_EMU1 2</text>
<text x="37.4" y="68.7" transform="rotate(-90 37.4 68.7)">XDS_4.1V</text>
<text x="49.8" y="114.5" transform="rotate(-90 49.8 114.5)">XTPD</text>
<text x="71.7" y="115.9" transform="rotate(-90 71.7 115.9)">XTRSTn</text>
<text x="74.5" y="115.8" transform="rotate(-90 74.5 115.8)">XTMS</text>
<text x="77.2" y="115.8" transform="rotate(-90 77.2 115.8)">XTDI</text>
<text x="79.9" y="115.9" transform="rotate(-90 79.9 115.9)">XTCK</text>
<text x="84" y="115.8" transform="rotate(-90 84 115.8)">USBSEL</text>
<text x="73.1" y="137.8" transform="rotate(-90 73.1 137.8)">T_TRSTn</text>
<text x="75.8" y="137.8" transform="rotate(-90 75.8 137.8)">T_TMS</text>
<text x="78.6" y="137.8" transform="rotate(-90 78.6 137.8)">T_TDI</text>
<text x="81.3" y="137.8" transform="rotate(-90 81.3 137.8)">T_TCK</text>
<text x="117" y="166.6" transform="rotate(-90 117 166.6)">T_TCK_RET</text>
<text x="118.3" y="166.6" transform="rotate(-90 118.3 166.6)">T_TDO</text>
<text x="119.7" y="166.6" transform="rotate(-90 119.7 166.6)">T_EMU0</text>
<text x="121.1" y="166.6" transform="rotate(-90 121.1 166.6)">T_EMU1</text>
<text x="127.3" y="168" transform="rotate(-90 127.3 168)">PONRSnIN 12</text>
<text x="90.3" y="177.8" transform="rotate(-90 90.3 177.8)">2</text>
<text x="90.3" y="184.4" transform="rotate(-90 90.3 184.4)">XRSn</text>
<text x="121.1" y="214.6" transform="rotate(-90 121.1 214.6)">GND</text>
<text x="90.1" y="239.8" transform="rotate(-90 90.1 239.8)">DSP_RSn</text>
<text x="90.1" y="242.3" transform="rotate(-90 90.1 242.3)">8</text>
</g>
<g font-size="1.2">
<text x="154" y="44.8" transform="rotate(-90 154 44.8)">Revision:</text>
<text x="155.4" y="42.5" transform="rotate(-90 155.4 42.5)">A</text>
<text x="158.1" y="47.5" transform="rotate(-90 158.1 47.5)">o f</text>
<text x="158.1" y="43.4" transform="rotate(-90 158.1 43.4)">14</text>
<text x="34.4" y="48.7" transform="rotate(-90 34.4 48.7)">+5V</text>
<text x="158.1" y="49.8" transform="rotate(-90 158.1 49.8)">11</text>
<text x="53.9" y="57.1" transform="rotate(-90 53.9 57.1)">3.3V</text>
<text x="158.1" y="54.4" transform="rotate(-90 158.1 54.4)">Sheet</text>
<text x="155.4" y="64" transform="rotate(-90 155.4 64)">510192-0001</text>
<text x="151.3" y="69.5" transform="rotate(-90 151.3 69.5)">EMULATION INTERFACE</text>
<text x="144.4" y="74.9" transform="rotate(-90 144.4 74.9)">SPECTRUM DIGITAL INCORPORATED</text>
<text x="148.5" y="72.2" transform="rotate(-90 148.5 72.2)">TMS320F28335 EzDSP</text>
<text x="155.4" y="73.6" transform="rotate(-90 155.4 73.6)">DWG NO</text>
<text x="158.1" y="74.9" transform="rotate(-90 158.1 74.9)">Thursday, September 06, 2007</text>
<text x="41.3" y="87.1" transform="rotate(-90 41.3 87.1)">+5V</text>
<text x="53.9" y="87.3" transform="rotate(-90 53.9 87.3)">3.3V</text>
<text x="128" y="86" transform="rotate(-90 128 86)">3.3V</text>
<text x="148.5" y="84.6" transform="rotate(-90 148.5 84.6)">Title:</text>
<text x="151.3" y="84.6" transform="rotate(-90 151.3 84.6)">Page Contents:</text>
<text x="155.4" y="84.6" transform="rotate(-90 155.4 84.6)">Size:B</text>
<text x="158.1" y="84.6" transform="rotate(-90 158.1 84.6)">Date:</text>
<text x="97.8" y="90.1" transform="rotate(-90 97.8 90.1)">3.3V</text>
<text x="88.2" y="143.5" transform="rotate(-90 88.2 143.5)">3.3V</text>
<text x="81.3" y="197" transform="rotate(-90 81.3 197)">XRSn is logical AND of PONRSnIN and</text>
<text x="82.8" y="197" transform="rotate(-90 82.8 197)">emulator controlled reset. Power on default</text>
<text x="84.2" y="197" transform="rotate(-90 84.2 197)">is PONRnIN controls XRSn.</text>
<text x="73.1" y="208" transform="rotate(-90 73.1 208)">Locate R7,R54, C70 at the DSP XRSn pin</text>
<text x="74.5" y="208" transform="rotate(-90 74.5 208)">for best EMI/ESD noise immunity.</text>
<text x="77.2" y="223.1" transform="rotate(-90 77.2 223.1)">3.3V</text>
<text x="112.9" y="223.1" transform="rotate(-90 112.9 223.1)">3.3V</text>
<text x="112.6" y="232.4" transform="rotate(-90 112.6 232.4)">+5V</text>
</g>
<g font-size="1.2" fill="#111">
<text x="36.1" y="50.6" transform="rotate(-90 36.1 50.6)">R80</text>
<text x="40.2" y="51.5" transform="rotate(-90 40.2 51.5)">1.5K</text>
<text x="86.8" y="57.2" transform="rotate(-90 86.8 57.2)">R20</text>
<text x="88.2" y="57.2" transform="rotate(-90 88.2 57.2)">100</text>
<text x="92.3" y="57.2" transform="rotate(-90 92.3 57.2)">C4</text>
<text x="95.1" y="57.2" transform="rotate(-90 95.1 57.2)">22pF</text>
<text x="41.6" y="60" transform="rotate(-90 41.6 60)">D2</text>
<text x="57.3" y="62.6" transform="rotate(-90 57.3 62.6)">10K</text>
<text x="60.8" y="62.6" transform="rotate(-90 60.8 62.6)">10K</text>
<text x="67.6" y="62.6" transform="rotate(-90 67.6 62.6)">10K</text>
<text x="71" y="62.6" transform="rotate(-90 71 62.6)">10K</text>
<text x="45.6" y="68.1" transform="rotate(-90 45.6 68.1)">LM4040DCIM3-4.1</text>
<text x="53.9" y="68.1" transform="rotate(-90 53.9 68.1)">R13</text>
<text x="59.4" y="69.5" transform="rotate(-90 59.4 69.5)">R16</text>
<text x="63.5" y="69.5" transform="rotate(-90 63.5 69.5)">R14</text>
<text x="68.6" y="69.5" transform="rotate(-90 68.6 69.5)">R22</text>
<text x="119.7" y="66.8" transform="rotate(-90 119.7 66.8)">33</text>
<text x="41.6" y="74.9" transform="rotate(-90 41.6 74.9)">C80</text>
<text x="42.9" y="74.9" transform="rotate(-90 42.9 74.9)">0.1uF</text>
<text x="119.7" y="74.9" transform="rotate(-90 119.7 74.9)">R19</text>
<text x="50.6" y="90.6" transform="rotate(-90 50.6 90.6)">JUMPER3_SMT</text>
<text x="52.3" y="90.6" transform="rotate(-90 52.3 90.6)">JR2</text>
<text x="69" y="94.2" transform="rotate(-90 69 94.2)">U19</text>
<text x="88.2" y="94.2" transform="rotate(-90 88.2 94.2)">SN74CBT3257PW</text>
<text x="132.8" y="90.1" transform="rotate(-90 132.8 90.1)">10K</text>
<text x="135.5" y="90.1" transform="rotate(-90 135.5 90.1)">10K</text>
<text x="101.1" y="97.2" transform="rotate(-90 101.1 97.2)">U26</text>
<text x="130.7" y="99.7" transform="rotate(-90 130.7 99.7)">R11</text>
<text x="133.4" y="99.7" transform="rotate(-90 133.4 99.7)">R12</text>
<text x="103.3" y="104.2" transform="rotate(-90 103.3 104.2)">SN74LVC1G32</text>
<text x="106" y="102.4" transform="rotate(-90 106 102.4)">33</text>
<text x="106" y="113.4" transform="rotate(-90 106 113.4)">R18</text>
<text x="45.3" y="135.5" transform="rotate(-90 45.3 135.5)">P1</text>
<text x="93" y="134" transform="rotate(-90 93 134)">10K</text>
<text x="58.7" y="141.7" transform="rotate(-90 58.7 141.7)">HEADER 7X2</text>
<text x="89.5" y="139.4" transform="rotate(-90 89.5 139.4)">R17</text>
<text x="89.5" y="203.9" transform="rotate(-90 89.5 203.9)">100</text>
<text x="93.7" y="198.5" transform="rotate(-90 93.7 198.5)">C70</text>
<text x="94.9" y="198.5" transform="rotate(-90 94.9 198.5)">22nF</text>
<text x="148" y="206.6" transform="rotate(-90 148 206.6)">Embedded_USB</text>
<text x="85.4" y="220.4" transform="rotate(-90 85.4 220.4)">R7</text>
<text x="86.8" y="220.3" transform="rotate(-90 86.8 220.3)">1.5K</text>
<text x="89.5" y="216.2" transform="rotate(-90 89.5 216.2)">R54</text>
</g>
<text font-size="1.2" fill="#3c3c3c" x="105.2" y="206.6" transform="rotate(-90 105.2 206.6)">USB1</text>
<g font-size="1.1">
<text x="108.6" y="62.6" transform="rotate(-90 108.6 62.6)">Locate near DSP TCK</text>
<text x="109.9" y="62.6" transform="rotate(-90 109.9 62.6)">pin</text>
<text x="90.8" y="123" transform="rotate(-90 90.8 123)">USBSEL - HIGH, SELECT USB EMULATION</text>
<text x="93.5" y="123" transform="rotate(-90 93.5 123)">USBSEL - LOW, SELECT XDS EMULATION</text>
<text x="96.3" y="184.7" transform="rotate(-90 96.3 184.7)">IF U13 IS INSTALLED THEN</text>
<text x="97.5" y="184.7" transform="rotate(-90 97.5 184.7)">REMOVE R49 AND R48.</text>
<text x="82.6" y="243.6" transform="rotate(-90 82.6 243.6)">To/from expansion header</text>
</g>
<g font-size=".5">
<text x="45" y="37.8" transform="rotate(-90 45 37.8)">D</text>
<text x="77.9" y="37.8" transform="rotate(-90 77.9 37.8)">C</text>
<text x="110.8" y="37.8" transform="rotate(-90 110.8 37.8)">B</text>
<text x="143.7" y="37.8" transform="rotate(-90 143.7 37.8)">A</text>
<text x="28" y="58.7" transform="rotate(-90 28 58.7)">1</text>
<text x="160.3" y="58.7" transform="rotate(-90 160.3 58.7)">1</text>
<text x="28" y="100.1" transform="rotate(-90 28 100.1)">2</text>
<text x="160.3" y="100.1" transform="rotate(-90 160.3 100.1)">2</text>
<text x="28" y="141.5" transform="rotate(-90 28 141.5)">3</text>
<text x="160.3" y="141.5" transform="rotate(-90 160.3 141.5)">3</text>
<text x="28" y="182.9" transform="rotate(-90 28 182.9)">4</text>
<text x="160.3" y="182.9" transform="rotate(-90 160.3 182.9)">4</text>
<text x="28" y="224.3" transform="rotate(-90 28 224.3)">5</text>
<text x="160.3" y="224.3" transform="rotate(-90 160.3 224.3)">5</text>
<text x="45" y="245.5" transform="rotate(-90 45 245.5)">D</text>
<text x="77.9" y="245.5" transform="rotate(-90 77.9 245.5)">C</text>
<text x="110.8" y="245.5" transform="rotate(-90 110.8 245.5)">B</text>
<text x="143.7" y="245.5" transform="rotate(-90 143.7 245.5)">A</text>
</g>
</svg>
